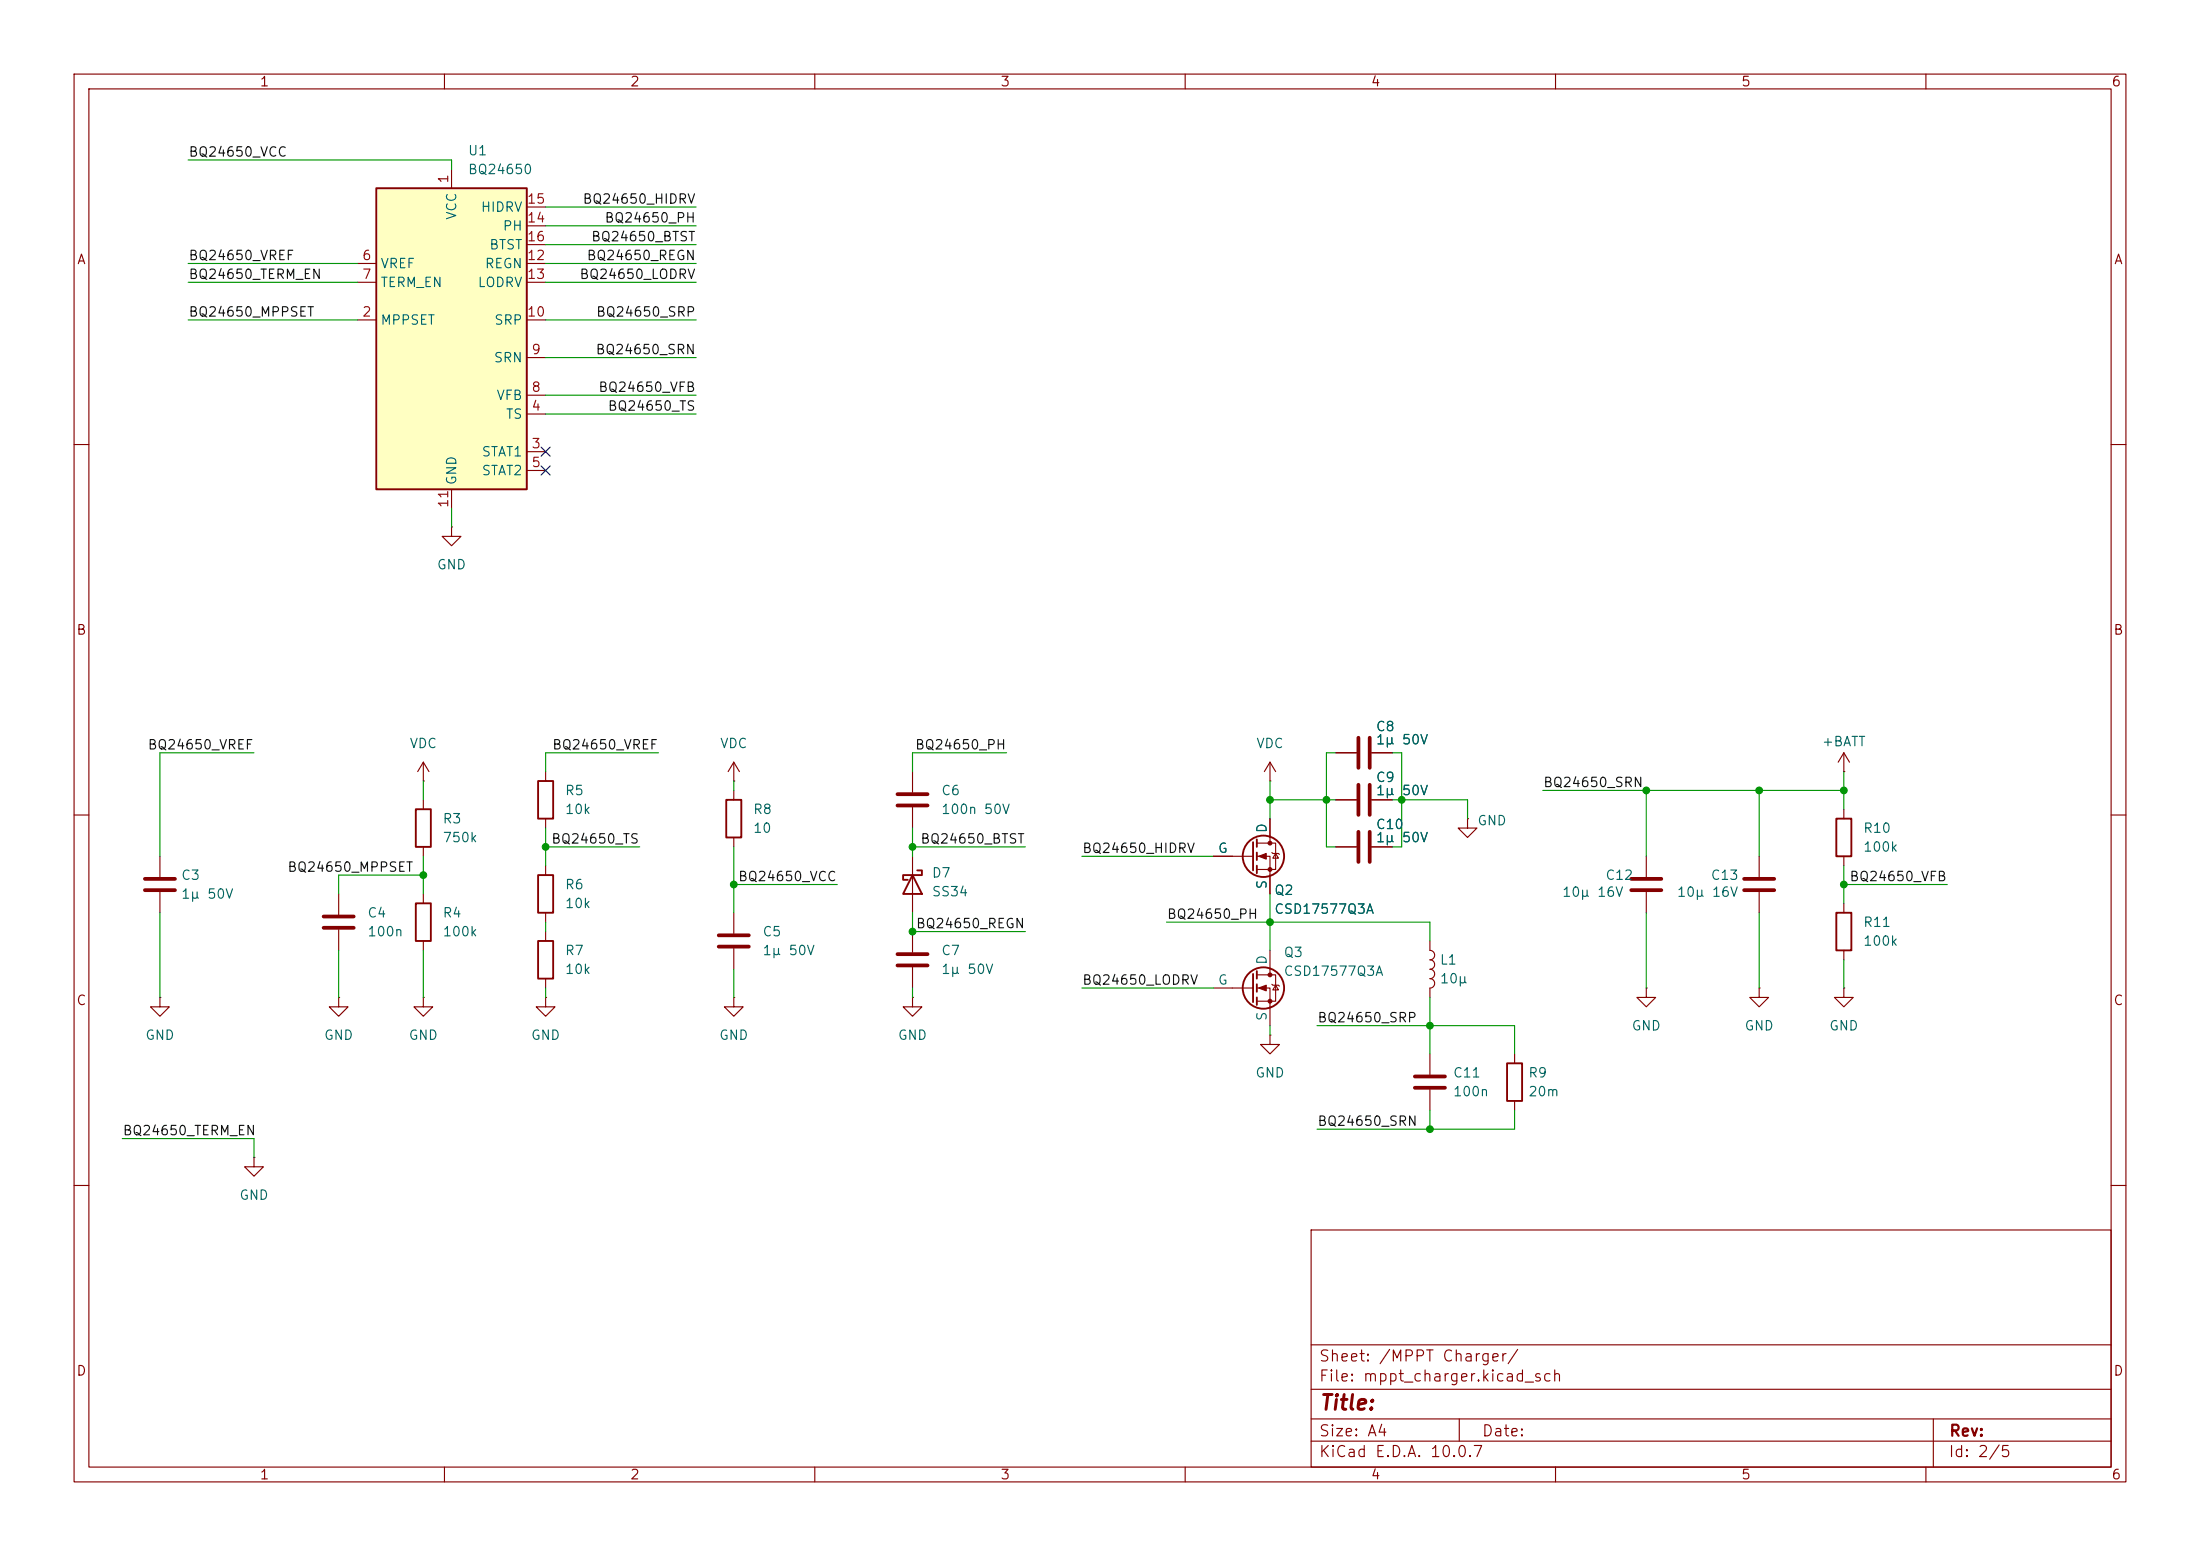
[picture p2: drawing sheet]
<svg xmlns="http://www.w3.org/2000/svg" width="297mm" height="210mm" viewBox="0 0 297 210" stroke-linecap="round" stroke-linejoin="round" font-family="sans-serif">
<g fill="none" stroke="#840000" stroke-width=".15">
<path d="M10 10h277v190h-277zM12 12h273v186h-273zM60 10v2M110 10v2M160 10v2M210 10v2M260 10v2M10 60h2M285 60h2M10 110h2M21.6 115.6v2.8M57.1 105.4h.1"/>
<path d="M57.1 102.9v2.5M57.1 108v1.2M57.1 114.3v1.3M57.1 102.9l-.7 1.2M57.1 102.9l.8 1.2M73.7 104.1v1.3M73.7 110.5v1.3M73.7 116.8v1.3M99.1 105.4h.1M99.1 102.9v2.5M99.1 106.7v1.3M99.1 113v1.3"/>
<path d="M99.1 102.9l-.8 1.2M99.1 102.9l.7 1.2M285 110h2M21.6 134.6v1.3h1.3l-1.3 1.3-1.3-1.3h1.3M21.6 134.6h.1M21.6 120.4v2.8M45.7 134.6v1.3h1.3l-1.3 1.3-1.3-1.3h1.3M45.7 134.6h.1M45.7 120.7v2.7M45.7 125.5v2.8M57.1 134.6v1.3h1.3l-1.3 1.3-1.2-1.3h1.2M57.1 134.6h.1"/>
<path d="M57.1 120.7v1.2M57.1 127v1.3M73.7 134.6v1.3h1.2l-1.2 1.3-1.3-1.3h1.3M73.7 134.6h.1M73.7 123.2v1.3M73.7 125.7v1.3M73.7 132.1v1.3M99.1 134.6v1.3h1.2l-1.2 1.3-1.3-1.3h1.3M99.1 134.6h.1M99.1 123.2v2.8M99.1 128v2.8M123.2 125.7v2.8"/>
<path d="M123.2 130.6v2.8M34.3 156.2v1.3h1.3l-1.3 1.3-1.3-1.3h1.3M34.3 156.2h.1M10 160h2M177 166h108v32h-108zM285 160h2M60 198v2M110 198v2M160 198v2M177 194.5h108M177 191.5h108M177 187.5h108"/>
<path d="M177 181.5h108M197 191.5v3M210 198v2M260 198v2M261 191.5v6.5"/>
</g>
<path d="M56.1 109.2h2.1v5.1h-2.1zM72.6 118.1h2.1v5.1h-2.1zM72.6 105.4h2.1v5.1h-2.1zM98 108h2.1v5h-2.1zM56.1 121.9h2.1v5.1h-2.1zM72.6 127h2.1v5.1h-2.1z" fill="none" stroke="#840000" stroke-width=".25"/>
<path d="M19.6 118.6h4M19.6 120.1h4M43.7 123.7h4.1M43.7 125.2h4.1M97 126.2h4.1M97 127.8h4.1M121.2 128.8h4M121.2 130.3h4" fill="none" stroke="#840000" stroke-width=".51"/>
<path d="M50.8 25.4h20.3v40.6h-20.3z" fill="#ffffc2"/>
<g fill="none" stroke="#840000" stroke-width=".25">
<path d="M50.8 25.4h20.3v40.6h-20.3zM123.2 118.1l1.3 2.6h-2.6zM123.8 117.5h.7v.6h-2.6v.6h.7M169.2 113.7v3.8M169.7 113.3v1M169.7 115.1v1M169.7 116.8v1.1M247.9 110.5h2v5.1h-2zM169.2 131.4v3.9M169.7 131.1v1M169.7 132.8v1.1M169.7 134.6v1"/>
<path d="M247.9 123.2h2v5.1h-2zM203.5 143.5h2v5.1h-2z"/>
<circle cx="170.6" cy="115.6" r="2.79"/>
<circle cx="170.6" cy="133.3" r="2.79"/>
</g>
<g fill="none" stroke="#840000" stroke-width=".15">
<path d="M48.3 35.6h2.5M48.3 38.1h2.5M61 22.9v2.5M71.1 35.6h2.6M71.1 38.1h2.6M71.1 30.5h2.6M71.1 27.9h2.6M71.1 33h2.6M48.3 43.2h2.5M71.1 43.2h2.6M71.1 55.9h2.6M71.1 53.3h2.6"/>
<path d="M71.1 48.3h2.6M61 71.1v1.3h1.2l-1.2 1.3-1.3-1.3h1.3M61 71.1h.1M61 66v2.6M71.1 61h2.6M71.1 63.5h2.6M123.2 104.1v2.8M123.2 109v2.8M123.2 115.6v7.6M163.8 115.6h5.4M169.7 113.8h2.5v3.5h-2.5M169.7 115.6h1.7v5.1"/>
<path d="M171.4 105.4h.1M171.4 102.9v2.5M171.4 110.5v3.3M171.4 102.9l-.7 1.2M171.4 102.9l.8 1.2M171.7 115.1l.1 .1h.8l.1 .1M172.2 115.2l.4 .6h-.8zM180.3 101.6h2.8M180.3 108h2.8M180.3 114.3h2.8M185.2 101.6h2.8M185.2 108h2.8"/>
<path d="M185.2 114.3h2.8M198.1 110.5v1.3h1.3l-1.3 1.2-1.3-1.2h1.3M198.1 110.5h.1M222.2 115.6v2.8M237.5 115.6v2.8M248.9 104.1h.1M248.9 101.6v2.5M248.9 109.2v1.3M248.9 115.6v1.2M248.9 101.6l-.7 1.3M248.9 101.6l.8 1.3M123.2 134.6v1.3h1.3l-1.3 1.3-1.3-1.3h1.3"/>
<path d="M123.2 134.6h.1M163.8 133.4h5.4M169.7 131.6h2.5v3.5h-2.5M169.7 133.4h1.7v5M171.4 139.7v1.3h1.3l-1.3 1.2-1.2-1.2h1.2M171.4 139.7h.1M171.4 128.3v3.3M171.7 132.8l.1 .2h.8l.1 .1M172.2 133l.4 .6h-.8zM193 127v1.3a.64 .64 0 0 1 .7 .6 .64 .64 0 0 1-.7 .6 .64 .64 0 0 1 .7 .7 .64 .64 0 0 1-.7 .6 .64 .64 0 0 1 .7 .7 .64 .64 0 0 1-.7 .6M193 132.1a.64 .64 0 0 1 .7 .6 .64 .64 0 0 1-.7 .7v1.2M222.2 133.4v1.2h1.3l-1.3 1.3-1.2-1.3h1.2"/>
<path d="M222.2 133.4h.1M222.2 120.4v2.8M237.5 133.4v1.2h1.3l-1.3 1.3-1.3-1.3h1.3M237.5 133.4h.1M237.5 120.4v2.8M248.9 133.4v1.2h1.3l-1.3 1.3-1.3-1.3h1.3M248.9 133.4h.1M248.9 121.9v1.3M248.9 128.3v1.2M193 142.2v2.8M193 147.1v2.8M204.5 142.2v1.3"/>
<path d="M204.5 148.6v1.3"/>
</g>
<g fill="none" stroke="#840000" stroke-width=".51">
<path d="M183.4 99.6v4M184.9 99.6v4M121.2 107.2h4M121.2 108.7h4M183.4 105.9v4.1M183.4 112.3v4M184.9 105.9v4.1M184.9 112.3v4M220.2 118.6h4.1M235.5 118.6h4M220.2 120.1h4.1M235.5 120.1h4"/>
<path d="M191 145.3h4.1M191 146.8h4.1"/>
</g>
<g fill="#840000" stroke="#840000" stroke-width=".15">
<path d="M169.9 133.4l1-.4v.7z"/>
<path d="M169.9 115.6l1-.4v.8z"/>
<circle cx="171.4" cy="131.6" r=".25"/>
<circle cx="171.4" cy="135.1" r=".25"/>
<circle cx="171.4" cy="113.8" r=".25"/>
<circle cx="171.4" cy="117.3" r=".25"/>
</g>
<g fill="none" stroke="#009600" stroke-width=".15">
<path d="M25.4 21.6h35.6v1.3M25.4 35.6h22.9M25.4 38.1h22.9M73.7 27.9h20.3M73.7 35.6h20.3M73.7 38.1h20.3M73.7 30.5h20.3M73.7 33h20.3M25.4 43.2h22.9M73.7 55.9h20.3M73.7 53.3h20.3M73.7 48.3h20.3"/>
<path d="M73.7 43.2h20.3M61 68.6v2.5M34.3 101.6h-12.7v14M57.1 105.4v2.6M57.1 115.6v5.1M57.1 118.1h-11.4v2.6M73.7 114.3h12.7M73.7 111.8v5M88.9 101.6h-15.2v2.5M99.1 105.4v1.3M99.1 114.3v8.9M99.1 119.4h13.9"/>
<path d="M123.2 111.8v3.8M123.2 114.3h15.2M135.9 101.6h-12.7v2.5M146 115.6h17.8M171.4 105.4v5.1M171.4 108h8.9M180.3 101.6h-1.2v12.7h1.2M188 101.6h1.2v12.7h-1.2M188 108h10.1v2.5M208.3 106.7h40.6M222.2 106.7v8.9M237.5 106.7v8.9"/>
<path d="M248.9 104.1v5.1M248.9 116.8v5.1M248.9 119.4h14M21.6 123.2v11.4M45.7 128.3v6.3M57.1 128.3v6.3M73.7 124.5v1.2M73.7 133.4v1.2M99.1 130.8v3.8M123.2 123.2v2.5h15.2M123.2 133.4v1.2M146 133.4h17.8"/>
<path d="M157.5 124.5h35.5v2.5M171.4 120.7v7.6M171.4 138.4v1.3M177.8 138.4h26.7v3.8M193 134.6v7.6M222.2 123.2v10.2M237.5 123.2v10.2M248.9 129.5v3.9M16.5 153.7h17.8v2.5M193 149.9v2.5M204.5 149.9v2.5h-26.7"/>
</g>
<path d="M73.1 60.4l1.2 1.2M73.1 62.9l1.2 1.2M74.3 60.4l-1.2 1.2M74.3 62.9l-1.2 1.2" fill="none" stroke="#000084" stroke-width=".15"/>
<g fill="#009600" stroke="#009600" stroke-width=".14">
<circle cx="193" cy="138.4" r=".46"/>
<circle cx="189.2" cy="108" r=".46"/>
<circle cx="179.1" cy="108" r=".46"/>
<circle cx="73.7" cy="114.3" r=".46"/>
<circle cx="99.1" cy="119.4" r=".46"/>
<circle cx="57.1" cy="118.1" r=".46"/>
<circle cx="248.9" cy="106.7" r=".46"/>
<circle cx="237.5" cy="106.7" r=".46"/>
<circle cx="193" cy="152.4" r=".46"/>
<circle cx="248.9" cy="119.4" r=".46"/>
<circle cx="222.2" cy="106.7" r=".46"/>
<circle cx="171.4" cy="124.5" r=".46"/>
<circle cx="171.4" cy="108" r=".46"/>
<circle cx="123.2" cy="114.3" r=".46"/>
<circle cx="123.2" cy="125.7" r=".46"/>
</g>
<text font-size="2" fill="#840000" x="178" y="190.8">Title:</text>
<g font-size="1.5" fill="#840000">
<text x="178" y="184.1">Sheet: /MPPT Charger/</text>
<text x="178" y="186.8">File: mppt_charger.kicad_sch</text>
<text x="178" y="197">KiCad E.D.A. 10.0.7</text>
<text x="178" y="194.2">Size: A4</text>
<text x="200" y="194.2">Date:</text>
<text x="263" y="197">Id: 2/5</text>
<text x="263" y="194.2">Rev:</text>
</g>
<g font-size="1.3" fill="#840000">
<text x="35" y="12">1</text>
<text x="85" y="12">2</text>
<text x="135" y="12">3</text>
<text x="185" y="12">4</text>
<text x="235" y="12">5</text>
<text x="285" y="12">6</text>
<text x="10.3" y="36">A</text>
<text x="285.3" y="36">A</text>
<text x="10.2" y="86">B</text>
<text x="285.2" y="86">B</text>
<text x="10.2" y="136">C</text>
<text x="285.2" y="136">C</text>
<text x="10.2" y="186">D</text>
<text x="285.2" y="186">D</text>
<text x="35" y="200">1</text>
<text x="85" y="200">2</text>
<text x="135" y="200">3</text>
<text x="185" y="200">4</text>
<text x="235" y="200">5</text>
<text x="285" y="200">6</text>
</g>
<g font-size="1.3" fill="#0f0f0f">
<text x="25.4" y="21.5">BQ24650_VCC</text>
<text x="78.6" y="27.8">BQ24650_HIDRV</text>
<text x="25.4" y="35.4">BQ24650_VREF</text>
<text x="79.1" y="35.4">BQ24650_REGN</text>
<text x="79.7" y="32.9">BQ24650_BTST</text>
<text x="81.5" y="30.4">BQ24650_PH</text>
<text x="25.4" y="38">BQ24650_TERM_EN</text>
<text x="78.1" y="38">BQ24650_LODRV</text>
<text x="25.4" y="43.1">BQ24650_MPPSET</text>
<text x="80.4" y="43.1">BQ24650_SRP</text>
<text x="80.3" y="48.1">BQ24650_SRN</text>
<text x="80.7" y="53.2">BQ24650_VFB</text>
<text x="82" y="55.8">BQ24650_TS</text>
<text x="19.9" y="101.5">BQ24650_VREF</text>
<text x="74.5" y="101.5">BQ24650_VREF</text>
<text x="123.4" y="101.5">BQ24650_PH</text>
<text x="208.3" y="106.6">BQ24650_SRN</text>
<text x="38.7" y="118">BQ24650_MPPSET</text>
<text x="74.3" y="114.2">BQ24650_TS</text>
<text x="99.6" y="119.3">BQ24650_VCC</text>
<text x="124.2" y="114.2">BQ24650_BTST</text>
<text x="146" y="115.4">BQ24650_HIDRV</text>
<text x="249.6" y="119.3">BQ24650_VFB</text>
<text x="123.6" y="125.6">BQ24650_REGN</text>
<text x="157.5" y="124.3">BQ24650_PH</text>
<text x="146" y="133.2">BQ24650_LODRV</text>
<text x="177.8" y="138.3">BQ24650_SRP</text>
<text x="16.5" y="153.5">BQ24650_TERM_EN</text>
<text x="177.8" y="152.3">BQ24650_SRN</text>
</g>
<g font-size="1.3" fill="#006464">
<text x="63.1" y="21.3">U1</text>
<text x="63.1" y="23.8">BQ24650</text>
<text x="61.9" y="29.8" transform="rotate(-90 61.9 29.8)">VCC</text>
<text x="64.8" y="28.9">HIDRV</text>
<text x="66" y="34">BTST</text>
<text x="67.8" y="31.4">PH</text>
<text x="51.3" y="36.5">VREF</text>
<text x="51.3" y="39.1">TERM_EN</text>
<text x="64.4" y="39.1">LODRV</text>
<text x="65.4" y="36.5">REGN</text>
<text x="51.3" y="44.1">MPPSET</text>
<text x="66.6" y="44.1">SRP</text>
<text x="66.6" y="49.2">SRN</text>
<text x="66.9" y="54.3">VFB</text>
<text x="68.2" y="56.8">TS</text>
<text x="61.9" y="65.6" transform="rotate(-90 61.9 65.6)">GND</text>
<text x="64.9" y="61.9">STAT1</text>
<text x="64.9" y="64.5">STAT2</text>
<text x="58.9" y="77.2">GND</text>
<text x="55.2" y="101.3">VDC</text>
<text x="97.1" y="101.3">VDC</text>
<text x="169.5" y="101.3">VDC</text>
<text x="185.7" y="99">C8</text>
<text x="185.7" y="100.8">1µ 50V</text>
<text x="245.9" y="101">+BATT</text>
<text x="76.2" y="107.6">R5</text>
<text x="127" y="107.6">C6</text>
<text x="185.7" y="105.9">C9</text>
<text x="185.7" y="107.6">1µ 50V</text>
<text x="59.7" y="111.5">R3</text>
<text x="59.7" y="114">750k</text>
<text x="76.2" y="110.2">10k</text>
<text x="101.6" y="110.2">R8</text>
<text x="101.6" y="112.7">10</text>
<text x="127" y="110.2">100n 50V</text>
<text x="171.3" y="112.5" transform="rotate(-90 171.3 112.5)">D</text>
<text x="185.7" y="112.2">C10</text>
<text x="185.7" y="114">1µ 50V</text>
<text x="199.4" y="111.7">GND</text>
<text x="251.4" y="112.7">R10</text>
<text x="24.4" y="119.1">C3</text>
<text x="125.7" y="118.8">D7</text>
<text x="164.3" y="115.4">G</text>
<text x="216.6" y="119.1">C12</text>
<text x="230.9" y="119.1">C13</text>
<text x="251.4" y="115.3">100k</text>
<text x="24.4" y="121.6">1µ 50V</text>
<text x="49.5" y="124.2">C4</text>
<text x="59.7" y="124.2">R4</text>
<text x="76.2" y="120.3">R6</text>
<text x="76.2" y="122.9">10k</text>
<text x="125.7" y="121.3">SS34</text>
<text x="171.3" y="120.1" transform="rotate(-90 171.3 120.1)">S</text>
<text x="171.9" y="121.1">Q2</text>
<text x="171.9" y="123.6">CSD17577Q3A</text>
<text x="210.8" y="121.4">10µ 16V</text>
<text x="226.3" y="121.4">10µ 16V</text>
<text x="251.4" y="125.4">R11</text>
<text x="49.5" y="126.7">100n</text>
<text x="59.7" y="126.7">100k</text>
<text x="76.2" y="129.2">R7</text>
<text x="76.2" y="131.8">10k</text>
<text x="102.9" y="126.7">C5</text>
<text x="102.9" y="129.2">1µ 50V</text>
<text x="127" y="129.2">C7</text>
<text x="127" y="131.8">1µ 50V</text>
<text x="171.3" y="130.3" transform="rotate(-90 171.3 130.3)">D</text>
<text x="173.2" y="129.5">Q3</text>
<text x="194.3" y="130.5">L1</text>
<text x="251.4" y="128">100k</text>
<text x="164.3" y="133.2">G</text>
<text x="171.3" y="137.9" transform="rotate(-90 171.3 137.9)">S</text>
<text x="173.2" y="132">CSD17577Q3A</text>
<text x="194.3" y="133">10µ</text>
<text x="19.5" y="140.7">GND</text>
<text x="43.7" y="140.7">GND</text>
<text x="55.1" y="140.7">GND</text>
<text x="71.6" y="140.7">GND</text>
<text x="97" y="140.7">GND</text>
<text x="121.1" y="140.7">GND</text>
<text x="220.2" y="139.4">GND</text>
<text x="235.4" y="139.4">GND</text>
<text x="246.9" y="139.4">GND</text>
<text x="169.4" y="145.7">GND</text>
<text x="196.1" y="145.7">C11</text>
<text x="196.1" y="148.3">100n</text>
<text x="206.2" y="145.7">R9</text>
<text x="206.2" y="148.3">20m</text>
<text x="32.2" y="162.3">GND</text>
</g>
<g font-size="1.3" fill="#a90000">
<text x="60.8" y="24.9" transform="rotate(-90 60.8 24.9)">1</text>
<text x="71.1" y="27.8">15</text>
<text x="48.8" y="35.4">6</text>
<text x="71.1" y="35.4">12</text>
<text x="71.1" y="30.3">14</text>
<text x="71.1" y="32.9">16</text>
<text x="48.8" y="38">7</text>
<text x="71.1" y="38">13</text>
<text x="48.8" y="43">2</text>
<text x="71.1" y="43">10</text>
<text x="71.7" y="53.2">8</text>
<text x="71.7" y="48.1">9</text>
<text x="71.7" y="55.7">4</text>
<text x="71.7" y="60.8">3</text>
<text x="71.7" y="63.4">5</text>
<text x="60.8" y="68.6" transform="rotate(-90 60.8 68.6)">11</text>
</g>
</svg>
